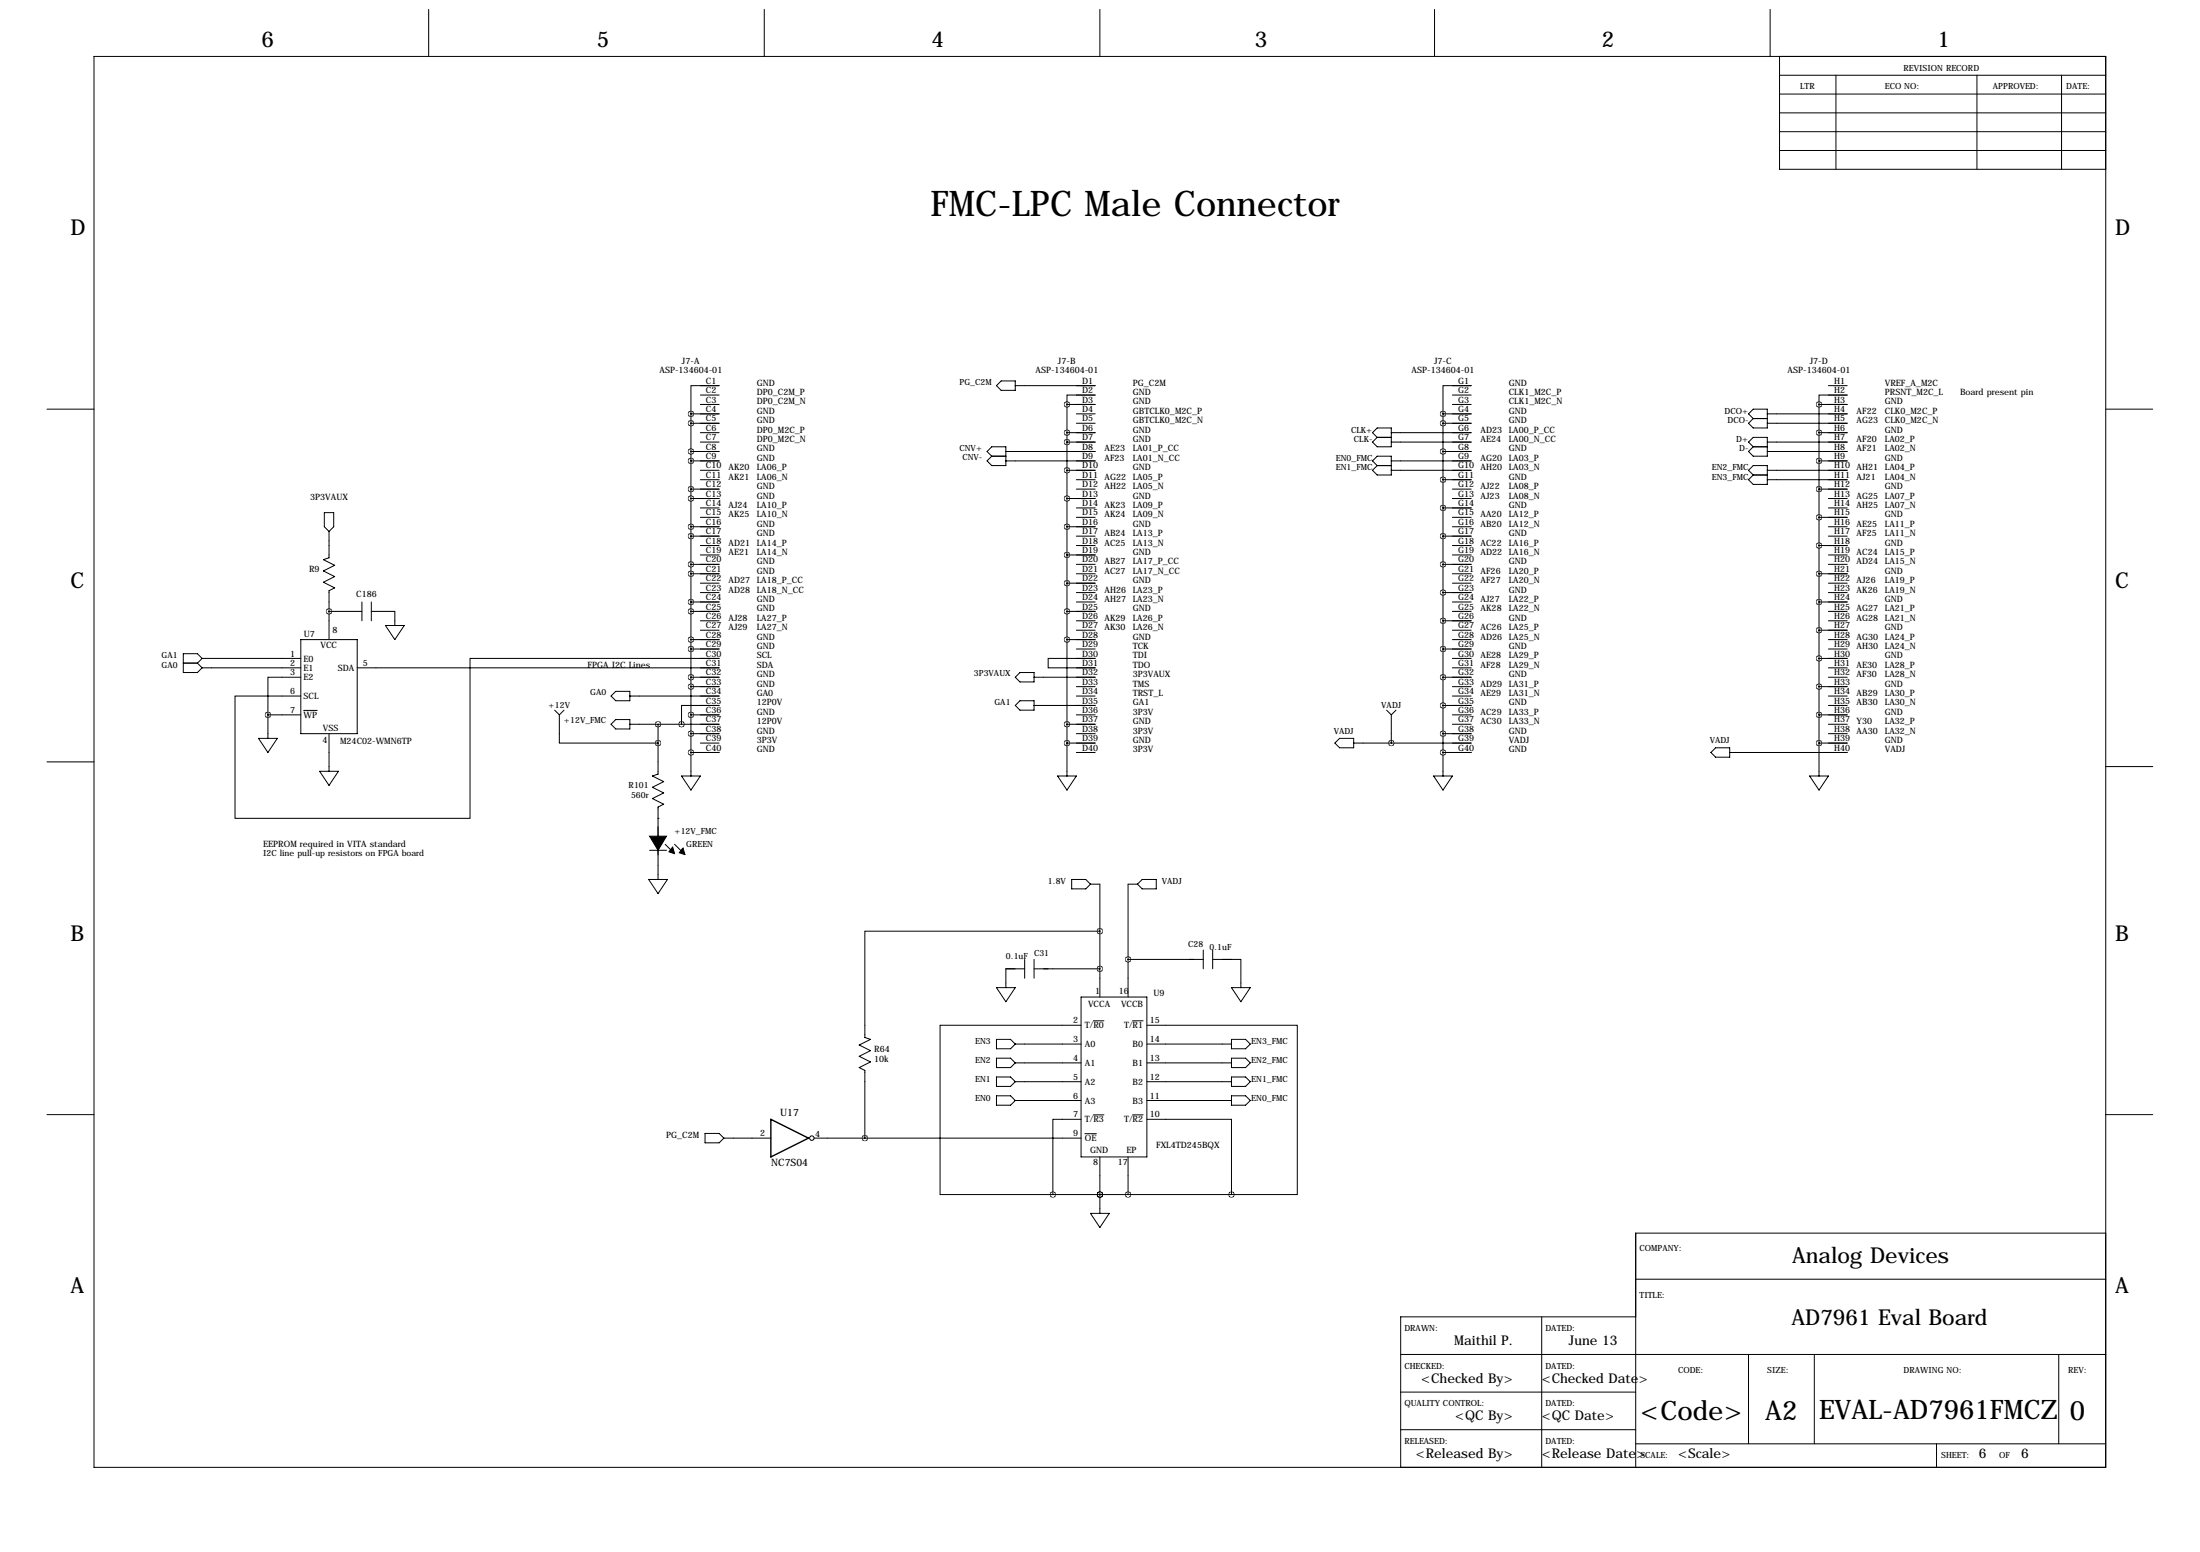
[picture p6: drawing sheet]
<svg xmlns="http://www.w3.org/2000/svg" width="594mm" height="419mm" viewBox="0 0 594 419" stroke-linecap="round" stroke-linejoin="round" font-family="sans-serif">
<g fill="none" stroke="#000" stroke-width=".27">
<path d="M25.4 15.2h543.6v381h-543.6zM115.8 2.5v12.7M206.5 2.5v12.7M297.2 2.5v12.7M387.6 2.5v12.7M478.3 2.5v12.7M480.8 15.2v30.5h88.2M480.8 30.5h88.2M480.8 20.3h88.2M480.8 25.4h88.2M480.8 35.6h88.2M496.1 20.3v25.4"/>
<path d="M534.2 20.3v25.4M557 20.3v25.4M480.8 40.6h88.2M12.7 110.5h12.7M186.7 111.8h7.6M186.7 114.3h7.6M186.7 111.8v97.7M189.2 104.1h5.1h-7.6v7.7M189.2 106.7h5.1M189.2 109.2h5.1M189.2 116.8h5.1M189.2 119.4h5.1"/>
<path d="M270.5 102.9h3.8v2.5h-3.8l-1.3-1.3zM274.3 104.1h21.6M288.3 109.2h7.6M288.3 116.8h7.6M288.3 119.4h7.6M288.3 109.2v100.3M290.8 106.7h5.1h-7.6v2.5M290.8 111.8h5.1M290.8 114.3h5.1M370.8 116.8l1.3-1.2h3.8v5h-3.8l-1.3-1.2 1.3-1.3zM372.1 118.1h3.8M375.9 116.8h21.6"/>
<path d="M375.9 119.4h21.6M389.9 111.8h7.6M389.9 114.3h7.6M389.9 111.8v97.7M392.4 104.1h5.1h-7.6v7.7M392.4 106.7h5.1M392.4 109.2h5.1M472.4 111.8l1.3-1.3h3.8v5.1h-3.8l-1.3-1.3 1.3-1.3zM472.4 119.4l1.3-1.3h3.8v5.1h-3.8l-1.3-1.3 1.3-1.3zM473.7 113h3.8M477.5 111.8h21.6M477.5 114.3h21.6"/>
<path d="M477.5 119.4h21.6M491.5 109.2h7.6M491.5 116.8h7.6M491.5 109.2v100.3M494 106.7h5.1h-7.6v2.5M494 104.1h5.1M569 110.5h12.7M87.6 138.4h2.6v3.8l-1.3 1.3-1.3-1.3zM186.7 121.9h7.6M186.7 124.5h7.6M186.7 132.1h7.6M186.7 134.6h7.6"/>
<path d="M189.2 127h5.1M189.2 129.5h5.1M189.2 137.2h5.1M189.2 139.7h5.1M268 120.6h3.8v5.1h-3.8l-1.3-1.2 1.3-1.3-1.3-1.3zM268 123.2h3.8M271.8 121.9h24.1M271.8 124.5h24.1M288.3 127h7.6M288.3 134.6h7.6M290.8 129.5h5.1M290.8 132.1h5.1"/>
<path d="M290.8 137.2h5.1M290.8 139.7h5.1M370.8 124.5l1.3-1.3h3.8v5.1h-3.8l-1.3-1.3 1.3-1.3zM372.1 125.7h3.8M375.9 124.5h21.6M375.9 127h21.6M389.9 121.9h7.6M389.9 129.5h7.6M389.9 137.2h7.6M392.4 132.1h5.1M392.4 134.6h5.1M392.4 139.7h5.1"/>
<path d="M472.4 127l1.3-1.3h3.8v5.1h-3.8l-1.3-1.3 1.3-1.2zM473.7 120.6h3.8M473.7 128.3h3.8M477.5 121.9h21.6M477.5 127h21.6M477.5 129.5h21.6M491.5 124.5h7.6M491.5 132.1h7.6M491.5 139.7h7.6M494 134.6h5.1M494 137.2h5.1M88.9 143.5v7.1l-1.5 .5 3 1.6-3 1.5 3 1.5-3 1.5 3 1.6-1.5 .7v13.2"/>
<path d="M186.7 142.2h7.6M186.7 144.8h7.6M186.7 152.4h7.6M186.7 154.9h7.6M189.2 147.3h5.1M189.2 149.9h5.1M189.2 157.5h5.1M288.3 142.2h7.6M288.3 149.9h7.6M288.3 157.5h7.6M290.8 144.8h5.1M290.8 147.3h5.1"/>
<path d="M290.8 152.4h5.1M290.8 154.9h5.1M389.9 144.8h7.6M389.9 152.4h7.6M392.4 142.2h5.1M392.4 147.3h5.1M392.4 149.9h5.1M392.4 154.9h5.1M392.4 157.5h5.1M491.5 147.3h7.6M491.5 154.9h7.6M494 142.2h5.1"/>
<path d="M494 144.8h5.1M494 149.9h5.1M494 152.4h5.1M494 157.5h5.1M49.5 179.1h3.8M53.3 179.1l1.3 1.2M54.6 177.8h26.7M54.6 177.8l-1.3 1.3M54.6 177.8l-1.3-1.3h-3.8v5.1h3.8l1.3-1.3M81.3 172.7h15.2v25.4h-15.2zM88.9 165.1h8.9M97.8 162.6v5"/>
<path d="M100.3 165.1h6.4v3.8M100.3 162.6v5M104.1 168.9h5.1l-2.5 3.8zM186.7 162.6h7.6M186.7 165.1h7.6M186.7 172.7h7.6M186.7 175.3h7.6M189.2 177.8h5.1h-67.3v43.2h-63.5v-33h17.8M189.2 160h5.1M189.2 167.6h5.1M189.2 170.2h5.1M288.3 165.1h7.6"/>
<path d="M288.3 172.7h7.6M290.8 177.8h5.1h-12.7v2.5h12.7h-5.1M290.8 160h5.1M290.8 162.6h5.1M290.8 167.6h5.1M290.8 170.2h5.1M290.8 175.3h5.1M389.9 160h7.6M389.9 167.6h7.6M389.9 175.3h7.6M392.4 162.6h5.1M392.4 165.1h5.1"/>
<path d="M392.4 170.2h5.1M392.4 172.7h5.1M392.4 177.8h5.1M491.5 162.6h7.6M491.5 170.2h7.6M491.5 177.8h7.6M494 160h5.1M494 165.1h5.1M494 167.6h5.1M494 172.7h5.1M494 175.3h5.1M54.6 180.3h26.7"/>
<path d="M69.8 199.4h5.1l-2.5 3.8zM72.4 193h8.9M72.4 193v6.4M81.3 182.9h-8.9v10.1M82 191.8h3.7M88.9 198.1v10.2M96.5 180.3h97.8M149.9 191.8l1.2 1.2M151.1 193v7.7h26.7M152.4 191.8l-1.3 1.2M165.1 188l1.3-1.3h3.8v2.5h-3.8zM166.4 194.3h3.8v2.5h-3.8l-1.3-1.2z"/>
<path d="M170.2 188h24.1M170.2 195.6h24.1M177.8 195.6v13.4l-1.5 .5 3 1.6-3 1.5 3 1.5-3 1.5 3 1.6-1.5 .7v19.6M186.7 182.9h7.6M186.7 185.4h7.6M186.7 193h7.6M186.7 198.1h7.6M189.2 190.5h5.1h-10.2v5.1M274.3 182.9l1.3-1.3h3.8v2.5h-3.8zM274.3 190.5l1.3-1.3h3.8v2.6h-3.8zM279.4 182.9h16.5M279.4 190.5h16.5"/>
<path d="M288.3 195.6h7.6M290.8 185.4h5.1M290.8 188h5.1M290.8 193h5.1M290.8 198.1h5.1M374.6 191.8l1.3 1.2M375.9 193v7.7M377.2 191.8l-1.3 1.2M389.9 182.9h7.6M389.9 190.5h7.6M389.9 198.1h7.6M392.4 180.3h5.1"/>
<path d="M392.4 185.4h5.1M392.4 188h5.1M392.4 193h5.1M392.4 195.6h5.1M491.5 185.4h7.6M491.5 193h7.6M494 180.3h5.1M494 182.9h5.1M494 188h5.1M494 190.5h5.1M494 195.6h5.1M494 198.1h5.1"/>
<path d="M12.7 205.7h12.7M86.4 208.3h5l-2.5 3.8zM184.1 209.5h5.1l-2.5 3.9zM186.7 203.2h7.6M189.2 200.7h5.1M285.8 209.5h5l-2.5 3.9zM288.3 200.7h7.6M290.8 203.2h5.1M360.7 200.7l1.2-1.3h3.9v2.5h-3.9zM365.8 200.7h31.7M387.3 209.5h5.1l-2.5 3.9zM389.9 203.2h7.6"/>
<path d="M463.5 201.9h3.9v2.6h-3.9l-1.2-1.3zM467.4 203.2h31.7M488.9 209.5h5.1l-2.5 3.9zM491.5 200.7h7.6M569 207h12.7M175.3 237.5h5l-2.5 3.8zM175.5 229.6h4.6M177.8 221h.1M179.7 228l2.6 2.5M182.3 228l2.5 2.5M289.6 237.5h3.8l1.2 1.3-1.2 1.2h-3.8zM294.6 238.8h2.6v30.4"/>
<path d="M307.3 238.8h-2.5v30.4M308.6 237.5h3.8v2.5h-3.8l-1.3-1.2zM276.9 259.1v5.1M279.4 259.1v5.1M297.2 251.5h-63.5v28.7l1.5 .5-3 1.5 3 1.5-3 1.5 3 1.6-3 1.5 1.5 .8v18.2M304.8 259.1h20.3M325.1 256.5v5.1M327.7 259.1h7.6v7.6M327.7 256.5v5.1M269.2 266.7h5.1l-2.5 3.8zM276.9 261.6h-5.1v5.1M279.4 261.6h17.8"/>
<path d="M292.1 276.9h-38.1v45.7h30.5M292.1 269.2h17.8v43.2h-17.8zM295.4 275.7h2.9M306 275.7h2.9M309.9 276.9h40.6v45.7h-17.8M332.7 266.7h5.1l-2.5 3.8zM269.2 280.7h3.8l1.3 1.2-1.3 1.3h-3.8zM269.2 285.8h3.8l1.3 1.2-1.3 1.3h-3.8zM269.2 290.8h3.8l1.3 1.3-1.3 1.3h-3.8zM269.2 295.9h3.8l1.3 1.3-1.3 1.2h-3.8zM274.3 281.9h17.8M274.3 287h17.8"/>
<path d="M274.3 292.1h17.8M274.3 297.2h17.8M309.9 281.9h22.8M309.9 287h22.8M309.9 292.1h22.8M309.9 297.2h22.8M332.7 280.7h3.8l1.3 1.2-1.3 1.3h-3.8zM332.7 285.8h3.8l1.3 1.2-1.3 1.3h-3.8zM332.7 290.8h3.8l1.3 1.3-1.3 1.3h-3.8zM332.7 295.9h3.8l1.3 1.3-1.3 1.2h-3.8zM12.7 301h12.7M190.5 306.1h3.8l1.3 1.2-1.3 1.3h-3.8z"/>
<path d="M195.6 307.3h12.7M220 307.3h72.1M292.1 302.3h-7.6v20.3M293.1 306.1h3.1M295.4 301.1h2.9M297.2 312.4v15.3M304.8 312.4v10.2M306 301.1h2.9M309.9 302.3h22.8v20.3M569 301h12.7M284.5 322.6h48.2M294.6 327.7h5.1l-2.5 3.8z"/>
<path d="M297.2 322.6h.1M569 333h-127v63.2M416.6 355.6v40.6M442 345.4h127M442 355.6h-63.5v40.6M378.5 365.8h190.5M378.5 375.9h63.5M472.4 365.8v24.1M490.2 365.8v24.1M556.3 365.8v24.1M378.5 386.1h63.5M442 389.9h127"/>
<path d="M523.2 389.9v6.3"/>
<circle cx="219.4" cy="307.3" r=".61"/>
</g>
<path d="M175.5 225.8h2.3v3.8zM177.8 225.8h2.3l-2.3 3.8zM181.5 229l.3-.2 .5 1.7-1.6-.5zM184.6 229l.5 1.8-1.6-.5z" fill="#000" stroke="#000" stroke-width=".27"/>
<path d="M208.3 302.3l10.1 5-10.1 5.1z" fill="none" stroke="#000" stroke-width=".38"/>
<path d="M186.6 111.8a.06 .06 0 0 0 .1 0 .06 .06 0 0 0-.1 0zM186.6 121.9a.06 .06 0 0 0 .1 0 .06 .06 0 0 0-.1 0zM186.6 114.3a.06 .06 0 0 0 .1 0 .06 .06 0 0 0-.1 0zM186.6 124.5a.06 .06 0 0 0 .1 0 .06 .06 0 0 0-.1 0zM186.6 132.1a.06 .06 0 0 0 .1 0 .06 .06 0 0 0-.1 0zM186.6 134.6a.06 .06 0 0 0 .1 0 .06 .06 0 0 0-.1 0zM186.6 142.2a.06 .06 0 0 0 .1 0 .06 .06 0 0 0-.1 0zM186.6 144.8a.06 .06 0 0 0 .1 0 .06 .06 0 0 0-.1 0zM186.6 152.4a.06 .06 0 0 0 .1 0 .06 .06 0 0 0-.1 0zM186.6 154.9a.06 .06 0 0 0 .1 0 .06 .06 0 0 0-.1 0zM186.6 162.6a.06 .06 0 0 0 .1 0 .06 .06 0 0 0-.1 0zM186.6 165.1a.06 .06 0 0 0 .1 0 .06 .06 0 0 0-.1 0zM186.6 172.7a.06 .06 0 0 0 .1 0 .06 .06 0 0 0-.1 0zM186.6 175.3a.06 .06 0 0 0 .1 0 .06 .06 0 0 0-.1 0zM186.6 182.9a.06 .06 0 0 0 .1 0 .06 .06 0 0 0-.1 0zM186.6 185.4a.06 .06 0 0 0 .1 0 .06 .06 0 0 0-.1 0zM186.6 193a.06 .06 0 0 0 .1 0 .06 .06 0 0 0-.1 0zM186.6 198.1a.06 .06 0 0 0 .1 0 .06 .06 0 0 0-.1 0zM186.6 203.2a.06 .06 0 0 0 .1 0 .06 .06 0 0 0-.1 0zM288.2 109.2a.05 .05 0 0 0 .1 0 .05 .05 0 0 0-.1 0zM288.2 116.8a.05 .05 0 0 0 .1 0 .05 .05 0 0 0-.1 0zM288.2 119.4a.05 .05 0 0 0 .1 0 .05 .05 0 0 0-.1 0zM288.2 127a.05 .05 0 0 0 .1 0 .05 .05 0 0 0-.1 0zM288.2 134.6a.05 .05 0 0 0 .1 0 .05 .05 0 0 0-.1 0zM288.2 142.2a.05 .05 0 0 0 .1 0 .05 .05 0 0 0-.1 0zM288.2 149.9a.05 .05 0 0 0 .1 0 .05 .05 0 0 0-.1 0zM288.2 157.5a.05 .05 0 0 0 .1 0 .05 .05 0 0 0-.1 0zM288.2 165.1a.05 .05 0 0 0 .1 0 .05 .05 0 0 0-.1 0zM288.2 172.7a.05 .05 0 0 0 .1 0 .05 .05 0 0 0-.1 0zM288.2 195.6a.05 .05 0 0 0 .1 0 .05 .05 0 0 0-.1 0zM288.2 200.7a.05 .05 0 0 0 .1 0 .05 .05 0 0 0-.1 0zM389.8 111.8a.05 .05 0 0 0 .1 0 .05 .05 0 0 0-.1 0zM389.8 114.3a.05 .05 0 0 0 .1 0 .05 .05 0 0 0-.1 0zM389.8 121.9a.05 .05 0 0 0 .1 0 .05 .05 0 0 0-.1 0zM389.8 129.5a.05 .05 0 0 0 .1 0 .05 .05 0 0 0-.1 0zM389.8 137.2a.05 .05 0 0 0 .1 0 .05 .05 0 0 0-.1 0zM389.8 144.8a.05 .05 0 0 0 .1 0 .05 .05 0 0 0-.1 0zM389.8 152.4a.05 .05 0 0 0 .1 0 .05 .05 0 0 0-.1 0zM389.8 160a.05 .05 0 0 0 .1 0 .05 .05 0 0 0-.1 0zM389.8 167.6a.05 .05 0 0 0 .1 0 .05 .05 0 0 0-.1 0zM389.8 175.3a.05 .05 0 0 0 .1 0 .05 .05 0 0 0-.1 0zM389.8 182.9a.05 .05 0 0 0 .1 0 .05 .05 0 0 0-.1 0zM389.8 190.5a.05 .05 0 0 0 .1 0 .05 .05 0 0 0-.1 0zM389.8 198.1a.05 .05 0 0 0 .1 0 .05 .05 0 0 0-.1 0zM389.8 203.2a.05 .05 0 0 0 .1 0 .05 .05 0 0 0-.1 0zM491.4 116.8a.05 .05 0 0 0 .1 0 .05 .05 0 0 0-.1 0zM491.4 124.5a.05 .05 0 0 0 .1 0 .05 .05 0 0 0-.1 0zM491.4 132.1a.05 .05 0 0 0 .1 0 .05 .05 0 0 0-.1 0zM491.4 139.7a.05 .05 0 0 0 .1 0 .05 .05 0 0 0-.1 0zM491.4 147.3a.05 .05 0 0 0 .1 0 .05 .05 0 0 0-.1 0zM491.4 154.9a.05 .05 0 0 0 .1 0 .05 .05 0 0 0-.1 0zM491.4 162.6a.05 .05 0 0 0 .1 0 .05 .05 0 0 0-.1 0zM491.4 170.2a.05 .05 0 0 0 .1 0 .05 .05 0 0 0-.1 0zM491.4 177.8a.05 .05 0 0 0 .1 0 .05 .05 0 0 0-.1 0zM491.4 185.4a.05 .05 0 0 0 .1 0 .05 .05 0 0 0-.1 0zM491.4 193a.05 .05 0 0 0 .1 0 .05 .05 0 0 0-.1 0zM491.4 200.7a.05 .05 0 0 0 .1 0 .05 .05 0 0 0-.1 0zM184.1 195.6a.05 .05 0 0 0 .1 0 .05 .05 0 0 0-.1 0zM177.7 195.6a.1 .1 0 0 0 .2 0 .1 .1 0 0 0-.2 0zM491.4 109.2a.05 .05 0 0 0 .1 0 .05 .05 0 0 0-.1 0zM177.7 200.7a.1 .1 0 0 0 .2 0 .1 .1 0 0 0-.2 0zM297.1 322.6a.06 .06 0 0 0 .1 0 .06 .06 0 0 0-.1 0zM332.7 322.6a.05 .05 0 0 0 .1 0 .05 .05 0 0 0-.1 0zM297.1 322.6a.06 .06 0 0 0 .1 0 .06 .06 0 0 0-.1 0zM284.4 322.6a.06 .06 0 0 0 .1 0 .06 .06 0 0 0-.1 0zM233.6 307.3a.05 .05 0 0 0 .1 0 .05 .05 0 0 0-.1 0zM297.1 251.5a.06 .06 0 0 0 .1 0 .06 .06 0 0 0-.1 0zM297.1 261.6a.06 .06 0 0 0 .1 0 .06 .06 0 0 0-.1 0zM375.9 200.7a.05 .05 0 0 0 .1 0 .05 .05 0 0 0-.1 0zM304.7 259.1a.1 .1 0 0 0 .2 0 .1 .1 0 0 0-.2 0zM304.7 322.6a.1 .1 0 0 0 .2 0 .1 .1 0 0 0-.2 0zM88.8 165.1a.1 .1 0 0 0 .2 0 .1 .1 0 0 0-.2 0zM72.3 193a.06 .06 0 0 0 .1 0 .06 .06 0 0 0-.1 0z" fill="#000" stroke="#000" stroke-width="1.5"/>
<text font-size="9.6" x="251.5" y="58.4">FMC-LPC Male Connector</text>
<g font-size="7.3">
<text x="443.3" y="383.5">&lt;Code&gt;</text>
<text x="477" y="383.5">A2</text>
<text x="491.5" y="383.3">EVAL-AD7961FMCZ</text>
<text x="559.3" y="383.5">0</text>
</g>
<g font-size="5.9">
<text x="70.6" y="12.7">6</text>
<text x="161.3" y="12.7">5</text>
<text x="251.7" y="12.7">4</text>
<text x="339.1" y="12.7">3</text>
<text x="432.8" y="12.7">2</text>
<text x="523.5" y="12.7">1</text>
<text x="19" y="63.5">D</text>
<text x="571.5" y="63.5">D</text>
<text x="19" y="158.8">C</text>
<text x="571.5" y="158.8">C</text>
<text x="19" y="254">B</text>
<text x="571.5" y="254">B</text>
<text x="484.2" y="341.2">Analog Devices</text>
<text x="19" y="349.2">A</text>
<text x="571.5" y="349.2">A</text>
<text x="484.1" y="357.7">AD7961 Eval Board</text>
</g>
<g font-size="3.6">
<text x="392.9" y="363.2">Maithil P.</text>
<text x="423.9" y="363.2">June 13</text>
<text x="384" y="373.4">&lt;Checked By&gt;</text>
<text x="416.6" y="373.4">&lt;Checked Date&gt;</text>
<text x="393.1" y="383.5">&lt;QC By&gt;</text>
<text x="416.6" y="383.5">&lt;QC Date&gt;</text>
<text x="382.5" y="393.7">&lt;Released By&gt;</text>
<text x="416.6" y="393.7">&lt;Release Date&gt;</text>
<text x="453.4" y="393.7">&lt;Scale&gt;</text>
<text x="534.7" y="393.7">6</text>
<text x="546.1" y="393.7">6</text>
</g>
<g font-size="2.7">
<text x="210.8" y="301.5">U17</text>
<text x="208.4" y="314.9">NC7S04</text>
</g>
<g font-size="2.4">
<text x="178.2" y="100.6">ASP-134604-01</text>
<text x="184.3" y="98.2">J7-A</text>
<text x="279.8" y="100.6">ASP-134604-01</text>
<text x="285.9" y="98.2">J7-B</text>
<text x="381.4" y="100.6">ASP-134604-01</text>
<text x="387.5" y="98.2">J7-C</text>
<text x="483" y="100.6">ASP-134604-01</text>
<text x="489" y="98.2">J7-D</text>
<text x="190.8" y="103.6">C1</text>
<text x="190.8" y="106.2">C2</text>
<text x="204.5" y="106.7">DP0_C2M_P</text>
<text x="204.5" y="104.1">GND</text>
<text x="292.4" y="103.6">D1</text>
<text x="292.4" y="106.2">D2</text>
<text x="306.1" y="106.7">GND</text>
<text x="306.1" y="104.1">PG_C2M</text>
<text x="394" y="103.6">G1</text>
<text x="394" y="106.2">G2</text>
<text x="407.7" y="104.1">GND</text>
<text x="407.7" y="106.7">CLK1_M2C_P</text>
<text x="495.6" y="103.6">H1</text>
<text x="495.6" y="106.2">H2</text>
<text x="509.3" y="104.1">VREF_A_M2C</text>
<text x="509.3" y="106.7">PRSNT_M2C_L</text>
<text x="529.6" y="106.7">Board present pin</text>
<text x="190.8" y="108.7">C3</text>
<text x="190.8" y="111.3">C4</text>
<text x="190.8" y="113.8">C5</text>
<text x="204.5" y="109.2">DP0_C2M_N</text>
<text x="204.5" y="111.8">GND</text>
<text x="292.4" y="108.7">D3</text>
<text x="292.4" y="111.3">D4</text>
<text x="292.4" y="113.8">D5</text>
<text x="306.1" y="109.2">GND</text>
<text x="306.1" y="111.8">GBTCLK0_M2C_P</text>
<text x="394" y="108.7">G3</text>
<text x="394" y="111.3">G4</text>
<text x="394" y="113.8">G5</text>
<text x="407.7" y="111.8">GND</text>
<text x="407.7" y="109.2">CLK1_M2C_N</text>
<text x="495.6" y="108.7">H3</text>
<text x="495.6" y="111.3">H4</text>
<text x="495.6" y="113.8">H5</text>
<text x="501.7" y="111.8">AF22</text>
<text x="509.3" y="109.2">GND</text>
<text x="509.3" y="111.8">CLK0_M2C_P</text>
<text x="190.8" y="116.3">C6</text>
<text x="190.8" y="118.9">C7</text>
<text x="204.5" y="116.8">DP0_M2C_P</text>
<text x="204.5" y="119.4">DP0_M2C_N</text>
<text x="204.5" y="114.3">GND</text>
<text x="292.4" y="116.3">D6</text>
<text x="292.4" y="118.9">D7</text>
<text x="306.1" y="116.8">GND</text>
<text x="306.1" y="119.4">GND</text>
<text x="306.1" y="114.3">GBTCLK0_M2C_N</text>
<text x="394" y="116.3">G6</text>
<text x="394" y="118.9">G7</text>
<text x="400.1" y="116.8">AD23 LA00_P_CC</text>
<text x="400.1" y="119.4">AE24</text>
<text x="407.7" y="114.3">GND</text>
<text x="407.7" y="119.4">LA00_N_CC</text>
<text x="495.6" y="116.3">H6</text>
<text x="495.6" y="118.9">H7</text>
<text x="501.7" y="114.3">AG23 CLK0_M2C_N</text>
<text x="501.7" y="119.4">AF20</text>
<text x="509.3" y="116.8">GND</text>
<text x="509.3" y="119.4">LA02_P</text>
<text x="190.8" y="121.4">C8</text>
<text x="190.8" y="124">C9</text>
<text x="204.5" y="121.9">GND</text>
<text x="204.5" y="124.5">GND</text>
<text x="292.4" y="121.4">D8</text>
<text x="292.4" y="124">D9</text>
<text x="298.5" y="121.9">AE23 LA01_P_CC</text>
<text x="298.5" y="124.5">AF23</text>
<text x="306.1" y="124.5">LA01_N_CC</text>
<text x="394" y="121.4">G8</text>
<text x="394" y="124">G9</text>
<text x="400.1" y="124.5">AG20 LA03_P</text>
<text x="407.7" y="121.9">GND</text>
<text x="495.6" y="121.4">H8</text>
<text x="495.6" y="124">H9</text>
<text x="501.7" y="121.9">AF21</text>
<text x="509.3" y="124.5">GND</text>
<text x="509.3" y="121.9">LA02_N</text>
<text x="190.8" y="126.5">C10 AK20 LA06_P</text>
<text x="190.8" y="129">C11</text>
<text x="190.8" y="131.6">C12</text>
<text x="196.9" y="129.5">AK21</text>
<text x="204.5" y="129.5">LA06_N</text>
<text x="292.4" y="126.5">D10</text>
<text x="292.4" y="129">D11</text>
<text x="292.4" y="131.6">D12 AH22 LA05_N</text>
<text x="298.5" y="129.5">AG22 LA05_P</text>
<text x="306.1" y="127">GND</text>
<text x="394" y="126.5">G10 AH20 LA03_N</text>
<text x="394" y="129">G11</text>
<text x="394" y="131.6">G12 AJ22</text>
<text x="407.7" y="129.5">GND</text>
<text x="495.6" y="126.5">H10 AH21</text>
<text x="495.6" y="129">H11</text>
<text x="495.6" y="131.6">H12</text>
<text x="501.7" y="129.5">AJ21</text>
<text x="509.3" y="127">LA04_P</text>
<text x="509.3" y="129.5">LA04_N</text>
<text x="83.8" y="135">3P3VAUX</text>
<text x="190.8" y="134.1">C13</text>
<text x="190.8" y="136.7">C14 AJ24</text>
<text x="204.5" y="137.2">LA10_P</text>
<text x="204.5" y="132.1">GND</text>
<text x="204.5" y="134.6">GND</text>
<text x="292.4" y="134.1">D13</text>
<text x="292.4" y="136.7">D14 AK23 LA09_P</text>
<text x="306.1" y="134.6">GND</text>
<text x="394" y="134.1">G13 AJ23</text>
<text x="394" y="136.7">G14</text>
<text x="407.7" y="137.2">GND</text>
<text x="407.7" y="132.1">LA08_P</text>
<text x="407.7" y="134.6">LA08_N</text>
<text x="495.6" y="134.1">H13 AG25 LA07_P</text>
<text x="495.6" y="136.7">H14 AH25 LA07_N</text>
<text x="509.3" y="132.1">GND</text>
<text x="190.8" y="139.2">C15 AK25 LA10_N</text>
<text x="190.8" y="141.7">C16</text>
<text x="204.5" y="142.2">GND</text>
<text x="292.4" y="139.2">D15 AK24 LA09_N</text>
<text x="292.4" y="141.7">D16</text>
<text x="306.1" y="142.2">GND</text>
<text x="394" y="139.2">G15 AA20 LA12_P</text>
<text x="394" y="141.7">G16 AB20 LA12_N</text>
<text x="495.6" y="139.2">H15</text>
<text x="495.6" y="141.7">H16 AE25</text>
<text x="509.3" y="139.7">GND</text>
<text x="509.3" y="142.2">LA11_P</text>
<text x="190.8" y="144.3">C17</text>
<text x="190.8" y="146.8">C18 AD21</text>
<text x="190.8" y="149.4">C19 AE21</text>
<text x="204.5" y="147.3">LA14_P</text>
<text x="204.5" y="149.9">LA14_N</text>
<text x="204.5" y="144.8">GND</text>
<text x="292.4" y="144.3">D17 AB24 LA13_P</text>
<text x="292.4" y="146.8">D18 AC25 LA13_N</text>
<text x="292.4" y="149.4">D19</text>
<text x="306.1" y="149.9">GND</text>
<text x="394" y="144.3">G17</text>
<text x="394" y="146.8">G18 AC22 LA16_P</text>
<text x="394" y="149.4">G19 AD22 LA16_N</text>
<text x="407.7" y="144.8">GND</text>
<text x="495.6" y="144.3">H17 AF25</text>
<text x="495.6" y="146.8">H18</text>
<text x="495.6" y="149.4">H19 AC24 LA15_P</text>
<text x="509.3" y="147.3">GND</text>
<text x="509.3" y="144.8">LA11_N</text>
<text x="83.5" y="154.4">R9</text>
<text x="190.8" y="151.9">C20</text>
<text x="190.8" y="154.4">C21</text>
<text x="204.5" y="152.4">GND</text>
<text x="204.5" y="154.9">GND</text>
<text x="292.4" y="151.9">D20 AB27 LA17_P_CC</text>
<text x="292.4" y="154.4">D21</text>
<text x="298.5" y="154.9">AC27 LA17_N_CC</text>
<text x="394" y="151.9">G20</text>
<text x="394" y="154.4">G21</text>
<text x="400.1" y="154.9">AF26</text>
<text x="407.7" y="152.4">GND</text>
<text x="407.7" y="154.9">LA20_P</text>
<text x="495.6" y="151.9">H20 AD24 LA15_N</text>
<text x="495.6" y="154.4">H21</text>
<text x="509.3" y="154.9">GND</text>
<text x="96.3" y="161.3">C186</text>
<text x="190.8" y="157">C22 AD27 LA18_P_CC</text>
<text x="190.8" y="159.5">C23 AD28 LA18_N_CC</text>
<text x="292.4" y="157">D22</text>
<text x="292.4" y="159.5">D23 AH26 LA23_P</text>
<text x="306.1" y="157.5">GND</text>
<text x="394" y="157">G22 AF27</text>
<text x="394" y="159.5">G23</text>
<text x="407.7" y="160">GND</text>
<text x="407.7" y="157.5">LA20_N</text>
<text x="495.6" y="157">H22 AJ26</text>
<text x="495.6" y="159.5">H23 AK26 LA19_N</text>
<text x="509.3" y="157.5">LA19_P</text>
<text x="190.8" y="162.1">C24</text>
<text x="190.8" y="164.6">C25</text>
<text x="190.8" y="167.1">C26 AJ28</text>
<text x="204.5" y="167.6">LA27_P</text>
<text x="204.5" y="162.6">GND</text>
<text x="204.5" y="165.1">GND</text>
<text x="292.4" y="162.1">D24 AH27 LA23_N</text>
<text x="292.4" y="164.6">D25</text>
<text x="292.4" y="167.1">D26 AK29 LA26_P</text>
<text x="306.1" y="165.1">GND</text>
<text x="394" y="162.1">G24 AJ27</text>
<text x="394" y="164.6">G25 AK28 LA22_N</text>
<text x="394" y="167.1">G26</text>
<text x="407.7" y="167.6">GND</text>
<text x="407.7" y="162.6">LA22_P</text>
<text x="495.6" y="162.1">H24</text>
<text x="495.6" y="164.6">H25 AG27 LA21_P</text>
<text x="495.6" y="167.1">H26 AG28 LA21_N</text>
<text x="509.3" y="162.6">GND</text>
<text x="82.1" y="172">U7</text>
<text x="89.8" y="170.9">8</text>
<text x="190.8" y="169.7">C27 AJ29</text>
<text x="190.8" y="172.2">C28</text>
<text x="204.5" y="170.2">LA27_N</text>
<text x="204.5" y="172.7">GND</text>
<text x="292.4" y="169.7">D27 AK30 LA26_N</text>
<text x="292.4" y="172.2">D28</text>
<text x="306.1" y="172.7">GND</text>
<text x="394" y="169.7">G27 AC26 LA25_P</text>
<text x="394" y="172.2">G28 AD26 LA25_N</text>
<text x="495.6" y="169.7">H27</text>
<text x="495.6" y="172.2">H28 AG30 LA24_P</text>
<text x="509.3" y="170.2">GND</text>
<text x="78.4" y="177.3">1</text>
<text x="78.4" y="179.8">2</text>
<text x="82" y="178.6">E0</text>
<text x="86.6" y="175.1">VCC</text>
<text x="98" y="179.8">5</text>
<text x="190.8" y="174.8">C29</text>
<text x="190.8" y="177.3">C30</text>
<text x="190.8" y="179.8">C31</text>
<text x="204.5" y="177.8">SCL</text>
<text x="204.5" y="175.3">GND</text>
<text x="292.4" y="174.8">D29</text>
<text x="292.4" y="177.3">D30</text>
<text x="292.4" y="179.8">D31</text>
<text x="306.1" y="175.3">TCK</text>
<text x="306.1" y="177.8">TDI</text>
<text x="394" y="174.8">G29</text>
<text x="394" y="177.3">G30 AE28 LA29_P</text>
<text x="394" y="179.8">G31</text>
<text x="407.7" y="175.3">GND</text>
<text x="495.6" y="174.8">H29 AH30 LA24_N</text>
<text x="495.6" y="177.3">H30</text>
<text x="495.6" y="179.8">H31</text>
<text x="509.3" y="177.8">GND</text>
<text x="78.4" y="182.4">3</text>
<text x="82" y="181.2">E1</text>
<text x="82" y="183.7">E2</text>
<text x="91.3" y="181.2">SDA</text>
<text x="158.7" y="180.3">FPGA I2C Lines</text>
<text x="190.8" y="182.4">C32</text>
<text x="190.8" y="184.9">C33</text>
<text x="204.5" y="180.3">SDA</text>
<text x="204.5" y="182.9">GND</text>
<text x="204.5" y="185.4">GND</text>
<text x="292.4" y="182.4">D32</text>
<text x="292.4" y="184.9">D33</text>
<text x="306.1" y="180.3">TDO</text>
<text x="306.1" y="182.9">3P3VAUX</text>
<text x="306.1" y="185.4">TMS</text>
<text x="394" y="182.4">G32</text>
<text x="394" y="184.9">G33 AD29 LA31_P</text>
<text x="400.1" y="180.3">AF28</text>
<text x="407.7" y="182.9">GND</text>
<text x="407.7" y="180.3">LA29_N</text>
<text x="495.6" y="182.4">H32 AF30</text>
<text x="495.6" y="184.9">H33</text>
<text x="501.7" y="180.3">AE30 LA28_P</text>
<text x="509.3" y="185.4">GND</text>
<text x="509.3" y="182.9">LA28_N</text>
<text x="78.4" y="187.5">6</text>
<text x="82" y="188.8">SCL</text>
<text x="190.8" y="187.5">C34</text>
<text x="190.8" y="190">C35</text>
<text x="204.5" y="188">GA0</text>
<text x="204.5" y="190.5">12P0V</text>
<text x="292.4" y="187.5">D34</text>
<text x="292.4" y="190">D35</text>
<text x="306.1" y="188">TRST_L</text>
<text x="306.1" y="190.5">GA1</text>
<text x="394" y="187.5">G34 AE29 LA31_N</text>
<text x="394" y="190">G35</text>
<text x="407.7" y="190.5">GND</text>
<text x="495.6" y="187.5">H34 AB29 LA30_P</text>
<text x="495.6" y="190">H35 AB30 LA30_N</text>
<text x="78.4" y="192.5">7</text>
<text x="82" y="193.9">WP</text>
<text x="87.2" y="197.4">VSS</text>
<text x="190.8" y="192.5">C36</text>
<text x="190.8" y="195.1">C37</text>
<text x="190.8" y="197.6">C38</text>
<text x="204.5" y="195.6">12P0V</text>
<text x="204.5" y="193">GND</text>
<text x="292.4" y="192.5">D36</text>
<text x="292.4" y="195.1">D37</text>
<text x="292.4" y="197.6">D38</text>
<text x="306.1" y="195.6">GND</text>
<text x="306.1" y="193">3P3V</text>
<text x="394" y="192.5">G36 AC29 LA33_P</text>
<text x="394" y="195.1">G37 AC30 LA33_N</text>
<text x="394" y="197.6">G38</text>
<text x="495.6" y="192.5">H36</text>
<text x="495.6" y="195.1">H37 Y30</text>
<text x="495.6" y="197.6">H38 AA30 LA32_N</text>
<text x="509.3" y="193">GND</text>
<text x="509.3" y="195.6">LA32_P</text>
<text x="87.1" y="200.5">4</text>
<text x="91.9" y="200.8">M24C02-WMN6TP</text>
<text x="190.8" y="200.2">C39</text>
<text x="190.8" y="202.7">C40</text>
<text x="204.5" y="200.7">3P3V</text>
<text x="204.5" y="198.1">GND</text>
<text x="204.5" y="203.2">GND</text>
<text x="292.4" y="200.2">D39</text>
<text x="292.4" y="202.7">D40</text>
<text x="306.1" y="200.7">GND</text>
<text x="306.1" y="198.1">3P3V</text>
<text x="306.1" y="203.2">3P3V</text>
<text x="394" y="200.2">G39</text>
<text x="394" y="202.7">G40</text>
<text x="407.7" y="198.1">GND</text>
<text x="407.7" y="203.2">GND</text>
<text x="407.7" y="200.7">VADJ</text>
<text x="495.6" y="200.2">H39</text>
<text x="495.6" y="202.7">H40</text>
<text x="509.3" y="200.7">GND</text>
<text x="509.3" y="203.2">VADJ</text>
<text x="71.1" y="228.6">EEPROM required in VITA standard</text>
<text x="295.9" y="268.5">1</text>
<text x="302.3" y="268.5">16</text>
<text x="311.7" y="269">U9</text>
<text x="294" y="271.8">VCCA</text>
<text x="302.9" y="271.8">VCCB</text>
<text x="290" y="276.4">2</text>
<text x="290" y="281.4">3</text>
<text x="293.1" y="277.7">T/R0</text>
<text x="303.7" y="277.7">T/R1</text>
<text x="310.6" y="281.4">14</text>
<text x="310.6" y="276.4">15</text>
<text x="236.2" y="284">R64</text>
<text x="236.2" y="286.6">10k</text>
<text x="290" y="286.5">4</text>
<text x="293.1" y="282.8">A0</text>
<text x="293.1" y="287.9">A1</text>
<text x="306" y="287.9">B1</text>
<text x="306" y="282.8">B0</text>
<text x="310.6" y="286.5">13</text>
<text x="290" y="291.6">5</text>
<text x="293.1" y="292.9">A2</text>
<text x="306" y="292.9">B2</text>
<text x="310.6" y="291.6">12</text>
<text x="290" y="296.7">6</text>
<text x="293.1" y="298">A3</text>
<text x="306" y="298">B3</text>
<text x="310.6" y="296.7">11</text>
<text x="290" y="301.8">7</text>
<text x="293.1" y="303.1">T/R3</text>
<text x="303.7" y="303.1">T/R2</text>
<text x="310.6" y="301.8">10</text>
<text x="180" y="307.3">PG_C2M</text>
<text x="205.4" y="306.8">2</text>
<text x="220.2" y="307">4</text>
<text x="290" y="306.8">9</text>
<text x="293.1" y="308.2">OE</text>
<text x="294.6" y="311.5">GND</text>
<text x="304.4" y="311.5">EP</text>
<text x="312.4" y="310">FXL4TD245BQX</text>
<text x="295.4" y="314.6">8</text>
<text x="302" y="314.6">17</text>
</g>
<g font-size="2.3">
<text x="514.4" y="19.1">REVISION RECORD</text>
<text x="486.4" y="24.1">LTR</text>
<text x="509.3" y="24.1">ECO NO:</text>
<text x="538.5" y="24.1">APPROVED:</text>
<text x="558.3" y="24.1">DATE:</text>
<text x="259.3" y="103.9">PG_C2M</text>
<text x="466" y="111.8">DCO+</text>
<text x="365" y="116.8">CLK+</text>
<text x="365.8" y="119.4">CLK-</text>
<text x="466.8" y="114.3">DCO-</text>
<text x="469.1" y="119.4">D+</text>
<text x="259.2" y="121.7">CNV+</text>
<text x="260" y="124.2">CNV-</text>
<text x="361" y="124.5">EN0_FMC</text>
<text x="469.9" y="121.9">D-</text>
<text x="361" y="127">EN1_FMC</text>
<text x="462.6" y="127">EN2_FMC</text>
<text x="462.6" y="129.5">EN3_FMC</text>
<text x="43.7" y="177.8">GA1</text>
<text x="43.7" y="180.3">GA0</text>
<text x="263.2" y="182.6">3P3VAUX</text>
<text x="148.2" y="191.3">+12V</text>
<text x="159.5" y="187.7">GA0</text>
<text x="268.7" y="190.2">GA1</text>
<text x="373.2" y="191.3">VADJ</text>
<text x="152.4" y="195.3">+12V_FMC</text>
<text x="360.4" y="198.1">VADJ</text>
<text x="462" y="200.7">VADJ</text>
<text x="169.9" y="212.9">R101</text>
<text x="170.5" y="215.5">560r</text>
<text x="182.2" y="225.1">+12V_FMC</text>
<text x="71.1" y="231.1">I2C line pull-up resistors on FPGA board</text>
<text x="185.4" y="228.6">GREEN</text>
<text x="283.2" y="238.8">1.8V</text>
<text x="313.9" y="238.8">VADJ</text>
<text x="321" y="255.6">C28</text>
<text x="326.8" y="256.5">0.1uF</text>
<text x="271.8" y="259.1">0.1uF</text>
<text x="279.4" y="258.2">C31</text>
<text x="263.5" y="281.9">EN3</text>
<text x="338.1" y="281.9">EN3_FMC</text>
<text x="263.5" y="287">EN2</text>
<text x="338.1" y="287">EN2_FMC</text>
<text x="263.5" y="292.1">EN1</text>
<text x="338.1" y="292.1">EN1_FMC</text>
<text x="263.5" y="297.2">EN0</text>
<text x="338.1" y="297.2">EN0_FMC</text>
<text x="443" y="337.8">COMPANY:</text>
<text x="443" y="350.5">TITLE:</text>
<text x="379.5" y="359.4">DRAWN:</text>
<text x="417.6" y="359.4">DATED:</text>
<text x="379.5" y="369.6">CHECKED:</text>
<text x="417.6" y="369.6">DATED:</text>
<text x="453.4" y="370.8">CODE:</text>
<text x="477.5" y="370.8">SIZE:</text>
<text x="514.4" y="370.8">DRAWING NO:</text>
<text x="558.8" y="370.8">REV:</text>
<text x="379.5" y="379.7">QUALITY CONTROL:</text>
<text x="417.6" y="379.7">DATED:</text>
<text x="379.5" y="389.9">RELEASED:</text>
<text x="417.6" y="389.9">DATED:</text>
<text x="443.2" y="393.7">SCALE:</text>
<text x="524.5" y="393.7">SHEET:</text>
<text x="540.2" y="393.7">OF</text>
</g>
</svg>
